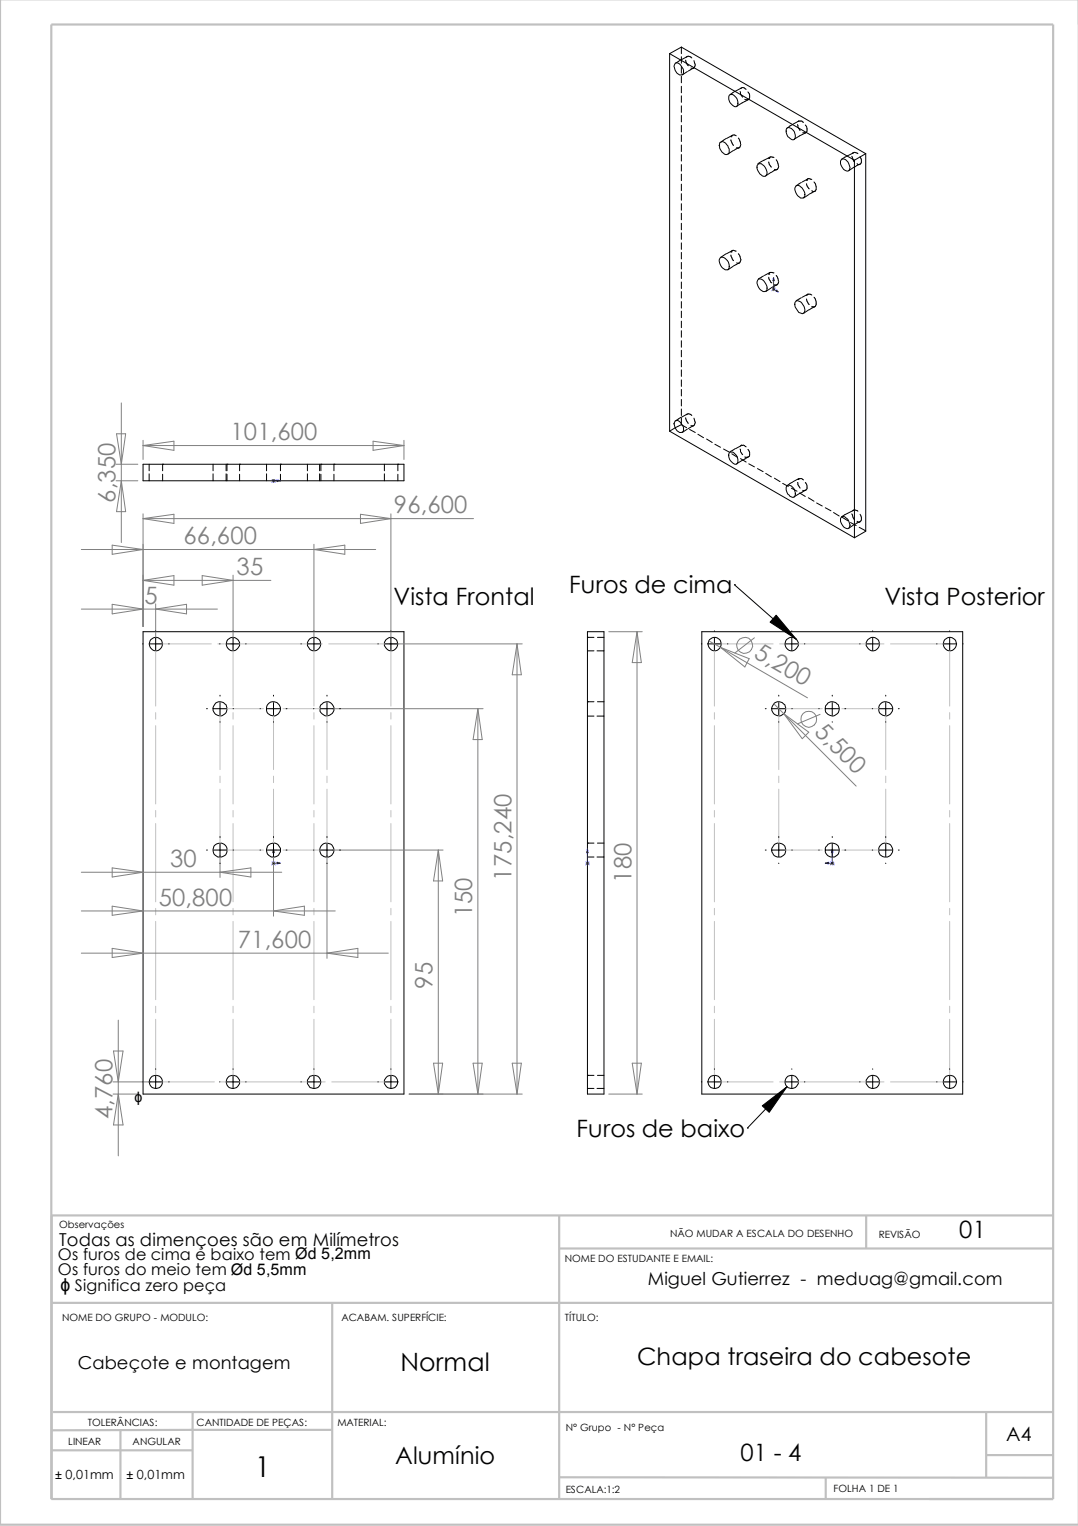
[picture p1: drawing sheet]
<svg xmlns="http://www.w3.org/2000/svg" width="210mm" height="297mm" viewBox="0 0 210 297" stroke-linecap="round" stroke-linejoin="round" font-family="sans-serif">
<g fill="none" stroke="#c0c0c0" stroke-width=".42">
<path d="M0 0v296.8h210M10 4.8h195.1v287h-195.1zM108.9 236.6v55.3M168.7 236.5v6.4M205.1 236.6h-195v55.3M10.1 253.6h195M64.7 253.6v38.3M108.9 243h96.2M10.3 274.9h194.8M23.5 278.4v13.2M37.2 278.3h27.4M37.5 274.9v17"/>
<path d="M37.5 278.3l-27.5 .1M192 274.8v12.8M10.2 282.3h27.3M108.9 287.6h96.2M160.8 287.6v4.2M192 283.2h13.1"/>
</g>
<g fill="none" stroke="#000" stroke-width=".19">
<path d="M130.4 10.4l36 20.8M130.4 10.4v73.5M131.5 12.3a1.07 1.07 0 0 1 1.3 .9 .79 .79 0 0 1 .3 .9 .79 .79 0 0 1-.8 .5 1.76 1.76 0 0 1-.9-2.1zM132.6 11.6l-1 .7M132.7 9.2v1.2M132.7 11v1.3M132.7 13v1.3M132.7 14.8v1.3M132.7 16.8v1.3M132.7 18.7v1.2M132.7 9.2l-2.3 1.2M132.7 9.2l35.9 20.7"/>
<path d="M133.5 11.7l.1 .4 .4 .7M133.6 11.1a.75 .75 0 0 1 1.1 .2M133.8 11l-1.1 .6M133.9 13.9l-1.1 .7M135 13.2l-1 .6M135.1 11.8l.3 .8-.1 .3-.3 .4-.5-.1M142.1 18.5a1.31 1.31 0 0 1 1.6 1.3 .65 .65 0 0 1-.3 1 .65 .65 0 0 1-.9-.5 1.44 1.44 0 0 1-.4-1.8zM143.2 17.7l-1 .7M144.1 17.8l.1 .5 .4 .6M144.2 17.2l.5-.2 .6 .4M144.4 17.1l-1.1 .6M145.6 17.9a1.15 1.15 0 0 1 .3 1.3l-.4 .2-.5-.1"/>
<path d="M145.7 19.4l-2.3 1.3M132.7 20.6v1.3M132.7 22.5v1.2M132.7 24.4v1.3M132.7 26.3v1.2M132.7 28.2v1.3M132.7 30.1v1.3M132.7 32v1.3M132.7 33.9v1.3M132.7 35.8v1.3M132.7 37.7v1.3M132.7 39.7v1.2"/>
<path d="M140.1 27.8l.2-.1a.84 .84 0 0 1 1.2 .4l.5 .9a.7 .7 0 0 1-.2 .9 .7 .7 0 0 1-.9-.1 1.81 1.81 0 0 1-.8-2zM141.4 27l-1 .6M142.3 26.6h.1M142.3 27.2l.5 1.1M142.6 26.4l-.3 .2M142.6 26.4l.4-.1 .3 .1M142.6 26.4l-1.1 .6M142.7 29.3l-1 .7M143.8 26.9l.4 1.2M143.9 28.7l-1.1 .6M144.3 28.1l-.3 .6h-.6M147.5 32.1l.3-.2a1.72 1.72 0 0 1 1.6 1.6 .63 .63 0 0 1-.3 .8 .63 .63 0 0 1-.8-.2 1.74 1.74 0 0 1-.8-2z"/>
<path d="M149.7 30.8h.1M149.7 31.5l.1 .4 .4 .6M149.8 30.7l-.1 .1M150.1 33.6l-1 .6M150.7 30.7l-.6-.2-2.5 1.4M151.1 31.1l.5 1.2M151.3 33l-1.1 .6M151.6 32.4l-.2 .6h-.6M153.2 24.9a1.49 1.49 0 0 1 1.7 1.9 .54 .54 0 0 1-.5 .4 .54 .54 0 0 1-.6-.2 1.63 1.63 0 0 1-.6-2.1zM154.3 24.2l-1 .7M154.9 36.3a1.05 1.05 0 0 1 1.6 .7l.1 .4a.73 .73 0 0 1-.1 1 .73 .73 0 0 1-1.1-.2 1.73 1.73 0 0 1-.5-1.9zM155.3 24.2l.1 .6 .4 .6"/>
<path d="M155.5 23.6l-.1 .1M155.5 23.6h.6l.4 .2M155.5 23.6l-1.1 .6M156 35.5l-1 .7M156.3 25.9h.6M156.8 24.3a1.11 1.11 0 0 1 .1 1.6M156.9 25.9l-2.3 1.2M157.1 35.1h.1M157.1 35.8v.4l.5 .6M157.3 34.8l-1.1 .6M157.5 37.9l-1 .7M158.1 34.9l-.6-.2-.4 .4"/>
<path d="M158.5 35.4l.2 .4 .2 .7M158.7 37.2l-1.1 .6M158.9 36.6l-.2 .6-.4 .1-.2-.2M163.9 31a1.18 1.18 0 0 1 1.5 1.1 .75 .75 0 0 1-.5 1.2 1.79 1.79 0 0 1-1.2-2.1zM165.9 30.4l.5 1.1M165.9 29.8l.6-.1 .5 .2M166.2 29.7l-2.4 1.3M166.3 32.5l-1 .7M166.4 31.2v73.5M167.5 30.5a1.12 1.12 0 0 1-.1 1.5l-.5-.1M167.5 31.9l-1.1 .6M168.6 29.9v73.5l-2.2 1.3"/>
<path d="M168.6 29.9l-2.2 1.3M132.7 41.5v1.3M132.7 43.5v1.2M132.7 45.3v1.3M132.7 47.3v1.2M132.7 49.1v1.3M132.7 51.1v1.3M132.7 52.9v1.3M132.7 54.9v1.3M132.7 56.8v1.2M132.7 58.7v1.3M140.4 50.1a1.67 1.67 0 0 1 1.4 2.3 1.41 1.41 0 0 1-1.7-1.2 .85 .85 0 0 1 .3-1.1z"/>
<path d="M141.4 49.4l-1 .7M142.3 49.1h.1M142.3 49.6l.5 1.1M142.6 48.8l-.3 .3M142.6 48.8l.1-.1 .6 .2M142.6 48.8l-1.1 .6M142.7 51.8l-1 .7M143.8 49.4l.3 .6a.81 .81 0 0 1-.4 1.3l-.3-.1M143.9 51.2l-1.1 .6M147.7 54.3a1.84 1.84 0 0 1 1.6 2.3 .99 .99 0 0 1-1.6-.6l-.3-.9 .1-.5zM148.7 53.7l-1 .6M149.7 53.4h.1"/>
<path d="M149.7 54l.1 .4 .5 .7M149.9 53l-.2 .4M149.9 53l.8 .1M149.9 53l-1.1 .6M150.1 56.1l-1 .7M151.1 53.6l.3 .4 .2 .7M151.3 55.4l-1.1 .6M151.6 54.8l-.2 .6h-.7M155 58.6a1.31 1.31 0 0 1 1.5 1l.2 .9a.57 .57 0 0 1-.3 .5 .57 .57 0 0 1-.6-.1 2.05 2.05 0 0 1-.9-2.1zM156 57.9l-1 .6M157.1 58.2v.4l.5 .7M157.3 57.3l-.2 .2"/>
<path d="M157.3 57.3l.8 .1M157.3 57.3l-1.1 .6M158.5 57.9l.2 .3a1.31 1.31 0 0 1-.1 1.5l-.5-.1M158.7 59.7l-1.1 .6M132.7 60.6v1.2M132.7 62.5v1.3M132.7 64.4v1.2M132.7 66.3v1.3M132.7 68.2v1.3M132.7 70.1v1.3M132.7 72v1.3M132.7 73.9v1.3"/>
<path d="M132.7 75.8v1.3M132.7 77.8v1.2M132.7 79.6v1.3M157.5 60.3l-1 .7M27.9 90.4h50.8v3.2h-50.8zM29 90.4v1.2M29 92.2v1.4M31.7 90.4h.1M31.7 90.4v1.2M31.7 92.3v1.3M41.5 90.4v1.2M41.5 92.2v1.4"/>
<path d="M44 90.4v1.2M44 92.2v1.4M44.2 90.4h.1M44.2 90.4v1.2M44.2 92.3v1.3M46.7 90.4h.1M46.7 90.4v1.2M46.7 92.3v1.3M51.9 90.4v1.2M51.9 92.2v1.4M54.6 90.4h.1M54.6 90.4v1.2"/>
<path d="M54.6 92.3v1.3M59.9 90.4v1.2M59.9 92.2v1.4M62.2 90.4v1.2M62.2 92.2v1.4M62.5 90.4h.1M62.5 90.4v1.2M62.5 92.3v1.3M65 90.4h.1M65 90.4v1.2M65 92.3v1.3M74.8 90.4v1.2"/>
<path d="M74.8 92.2v1.4M77.5 90.4h.1M77.5 90.4v1.2M77.5 92.3v1.3M130.4 83.9l36 20.8M131.5 81.9a1.07 1.07 0 0 1 1.3 .8 .79 .79 0 0 1 .3 1 .79 .79 0 0 1-.8 .5 1.76 1.76 0 0 1-.9-2.1zM132.6 81.2l-1 .7M132.7 81.4v1.3M132.7 82.7l-2.3 1.2M132.7 82.7l1 .6M133.5 81.3l.1 .4 .4 .7M133.6 80.7a.75 .75 0 0 1 1.1 .2"/>
<path d="M133.8 80.6l-1.1 .6M133.9 83.5l-1.1 .7M134.3 83.6l1.1 .6M135 82.8l-1 .6M135.1 81.4l.3 .8-.1 .3-.3 .4-.5-.1M135.9 84.5l1.1 .7M137.6 85.5l1.1 .6M139.2 86.5l1.1 .6M140.9 87.4l1.1 .6M142 88.2l.1-.1a1.31 1.31 0 0 1 1.6 1.3 .65 .65 0 0 1-.3 1 .65 .65 0 0 1-.9-.5l-.4-.5-.2-.5zM142.5 88.3l1.1 .7M143.2 87.3l-1 .6"/>
<path d="M144.1 87.4l.1 .5 .4 .6M144.2 89.3l1.1 .6M144.2 86.8l.2-.2h.3l.6 .4M144.4 86.7l-1.1 .6M145.6 87.5a1.15 1.15 0 0 1 .3 1.3l-.4 .2-.5-.1M145.7 88.9l-2.3 1.4M145.8 90.3l1.1 .6M147.5 91.2l1.1 .6M149.1 92.1l1.1 .7M150.8 93.1l1.1 .7M152.4 94.1l1.1 .6M153.2 94.5a1.49 1.49 0 0 1 1.7 1.9 .58 .58 0 0 1-.5 .4 .58 .58 0 0 1-.6-.2 1.78 1.78 0 0 1-.6-2.1z"/>
<path d="M154.1 95l1.1 .6M154.3 93.8l-1 .7M155.3 93.9l.1 .4 .4 .7M155.4 93.3h.1M155.4 93.3a.73 .73 0 0 1 1.1 .1M155.5 93.2l-1.1 .6M155.7 96l1.1 .6M156.8 93.9a1.11 1.11 0 0 1 .1 1.5h-.6M156.9 95.4l-2.3 1.3M157.4 96.9l1.1 .7M159 97.9l1.1 .6M160.7 98.8l1.1 .6"/>
<path d="M162.3 99.8l1.1 .6M166.1 99.3l-.1 .1M167 99.5l-.7-.2-2.5 1.3M143 113.8h.1M143 113.8l12 10.6M163.7 100.8a.54 .54 0 0 1 1 0 1.75 1.75 0 0 1 .7 1.9 1.01 1.01 0 0 1-1.5-.6l-.2-.6zM164 100.7l1.1 .7M165.6 101.7l1.1 .6M165.9 100l.5 1.1M166.3 102.1l-1 .7M167.3 102.6l1.3 .7M167.5 100.1a1.12 1.12 0 0 1-.1 1.5l-.5-.1"/>
<path d="M167.5 101.5l-1.1 .6M27.8 125.3h.1M27.9 123h50.8v90h-50.8zM29.1 125.3h2.5M30.3 122.8v.1M30.3 124.1v2.5M32.9 125.3h.1M40.2 138h.2M41.6 138h2.5M42.8 125.3h.1M42.8 135.3v.2M42.8 136.8v2.4"/>
<path d="M44.1 125.3h2.5M45.4 138h.1M45.4 122.8v.1M45.4 124.1v2.5M47.8 125.3h.1M50.6 138h.1M52 138h2.5M53.3 135.3v.2M53.3 136.8v2.4M55.7 138h.2M58.6 125.3h.1M59.9 125.3h2.5"/>
<path d="M61 138h.1M61.1 122.8v.1M61.1 124.1v2.5M62.4 138h2.5M63.7 135.3v.2M63.7 136.8v2.4M66.1 138h.2M73.6 125.3h.1M74.9 125.3h2.5M76.1 122.8v.1M76.1 124.1v2.5M114.4 124.1h.1"/>
<path d="M114.4 136.6h.1M114.4 124.1h1.3M114.4 126.7h1.3M114.4 136.6h1.3M114.4 139.4h1.3M114.4 123h3.2v90h-3.2zM116.2 126.7h1.4M116.2 139.4h1.4M116.3 124.1h1.3M116.3 136.6h1.3M136.6 125.3h.1M136.7 123h50.8v90h-50.8z"/>
<path d="M137.9 125.3h2.5M139.1 122.8v.1M139.1 124.1v2.5M141.6 125.3h.1M149 138h.2M150.4 138h2.5M151.6 135.3v.2M151.6 136.8v2.4M152.9 125.3h2.5M154.2 138h.1M154.2 122.8v.1M154.2 124.1v2.5"/>
<path d="M156.6 125.3h.1M159.4 138h.1M160.8 138h2.5M162.1 135.3v.2M162.1 136.8v2.4M164.5 138h.2M167.4 125.3h.1M168.7 125.3h2.5M169.8 138h.1M169.9 122.8v.1M169.9 124.1v2.5M171.2 138h2.5"/>
<path d="M172.5 135.3v.2M172.5 136.8v2.4M174.9 138h.2M182.4 125.3h.1M183.7 125.3h2.5M184.9 122.8v.1M184.9 124.1v2.5M187.5 125.3h.1M42.8 140.5v.1M53.3 140.5v.1M63.7 140.5v.1M151.6 140.5v.1"/>
<path d="M162.1 140.5v.1M172.5 140.5v.1M40.2 165.5h.2M41.6 165.5h2.5M42.8 162.8v.2M42.8 164.2v2.5M42.8 168v.1M45.4 165.5h.1M50.6 165.5h.1M52 165.5h2.5M53.3 162.8v.2M53.3 164.2v2.5"/>
<path d="M53.3 168v.1M55.7 165.5h.2M61 165.5h.1M62.4 165.5h2.5M63.7 162.8v.2M63.7 164.2v2.5M63.7 168v.1M66.1 165.5h.2M114.4 164.1h.1M114.4 164.1h1.3M114.4 166.8h1.3M116.2 166.8h1.4"/>
<path d="M116.3 164.1h1.3M149 165.5h.2M150.4 165.5h2.5M151.6 162.8v.2M151.6 164.2v2.5M151.6 168v.1M154.2 165.5h.1M159.4 165.5h.1M160.8 165.5h2.5M162.1 162.8v.2M162.1 164.2v2.5M162.1 168v.1"/>
<path d="M164.5 165.5h.2M169.8 165.5h.1M171.2 165.5h2.5M172.5 162.8v.2M172.5 164.2v2.5M172.5 168v.1M174.9 165.5h.2M27.8 210.6h.1M29.1 210.6h2.5M30.3 208.1h.1M30.3 209.3v2.6M32.9 210.6h.1"/>
<path d="M42.8 210.6h.1M44.1 210.6h2.5M45.4 208.1h.1M45.4 209.3v2.6M47.8 210.6h.1M58.6 210.6h.1M59.9 210.6h2.5M61.1 208.1h.1M61.1 209.3v2.6M73.6 210.6h.1M74.9 210.6h2.5M76.1 208.1h.1"/>
<path d="M76.1 209.3v2.6M114.4 209.3h.1M114.4 209.3h1.3M114.4 211.9h1.3M116.2 211.9h1.4M116.3 209.3h1.3M136.6 210.6h.1M137.9 210.6h2.5M139.1 208.1h.1M139.1 209.3v2.6M141.6 210.6h.1M145.5 219.6h.1"/>
<path d="M152.9 210.6h2.5M153.2 211.5l-7.7 8.1M154.2 208.1h.1M154.2 209.3v2.6M156.6 210.6h.1M167.4 210.6h.1M168.7 210.6h2.5M169.9 208.1h.1M169.9 209.3v2.6M182.4 210.6h.1M183.7 210.6h2.5M184.9 208.1h.1"/>
<path d="M184.9 209.3v2.6M187.5 210.6h.1"/>
<circle cx="30.4" cy="125.4" r="1.3"/>
<circle cx="42.8" cy="138" r="1.36"/>
<circle cx="45.4" cy="125.4" r="1.3"/>
<circle cx="53.3" cy="138" r="1.36"/>
<circle cx="61.2" cy="125.4" r="1.3"/>
<circle cx="63.7" cy="138" r="1.36"/>
<circle cx="76.1" cy="125.4" r="1.3"/>
<circle cx="139.1" cy="125.4" r="1.3"/>
<circle cx="151.6" cy="138" r="1.36"/>
<circle cx="154.1" cy="125.4" r="1.3"/>
<circle cx="162.1" cy="138" r="1.36"/>
<circle cx="170" cy="125.4" r="1.3"/>
<circle cx="172.5" cy="138" r="1.36"/>
<circle cx="184.9" cy="125.4" r="1.3"/>
<circle cx="42.8" cy="165.5" r="1.36"/>
<circle cx="53.2" cy="165.5" r="1.36"/>
<circle cx="63.6" cy="165.5" r="1.39"/>
<circle cx="151.6" cy="165.5" r="1.36"/>
<circle cx="162.1" cy="165.5" r="1.36"/>
<circle cx="172.5" cy="165.5" r="1.36"/>
<circle cx="30.3" cy="210.6" r="1.3"/>
<circle cx="45.3" cy="210.6" r="1.3"/>
<circle cx="61.2" cy="210.6" r="1.32"/>
<circle cx="76.2" cy="210.6" r="1.3"/>
<circle cx="139.1" cy="210.6" r="1.3"/>
<circle cx="154.1" cy="210.6" r="1.3"/>
<circle cx="170" cy="210.6" r="1.3"/>
<circle cx="184.9" cy="210.6" r="1.3"/>
</g>
<g fill="#00f" stroke="#00f" stroke-width=".19">
<path d="M53.9 93.4l.7 .2-.7 .2z"/>
<path d="M114.4 165.3l.2 .7h-.4z"/>
<path d="M151.2 56.4l.4 .4-.6-.1z"/>
<path d="M150.6 54l.2 .6h-.3z"/>
<path d="M53.9 167.8l.7 .2-.7 .2z"/>
<path d="M53.3 165.3l.1 .7h-.3z"/>
<path d="M160.7 168l.7-.2v.4z"/>
<path d="M162.1 165.3l.1 .7h-.3z"/>
</g>
<g fill="none" stroke="#00f" stroke-width=".19">
<path d="M150.4 56.2h.6M150.4 56l.6 .6M150.6 56.2l1 .6M150.6 54v2.6M150.9 56l-.6 .6M53 93.6h1.6M53 93.3l.6 .6M53.3 93.6h.1M53.3 93.3v.6M53.5 93.3l-.6 .6M53 168h1.6M53 167.8l.6 .5"/>
<path d="M53.3 165.3v3M53.5 167.8l-.6 .5M114.1 168h.6M114.1 167.8l.6 .5M114.4 168h.1M114.4 165.3v3M114.6 167.8l-.6 .5M160.7 168h1.7M161.8 167.8l.6 .5M162.1 165.3v3M162.3 167.8l-.6 .5"/>
</g>
<g fill="none" stroke="#c0c0c0" stroke-width=".19">
<path d="M30.3 138.7v1.3M41.1 125.3h-10.8v12.1M42.4 125.3h1.3M45 125.3h15.2M45.4 125.3v12.1M45.4 138.7v1.3M51.3 138h-8.5v11.8M52.6 138h1.2M53.3 138v11.8M55.1 138h8.6v11.8M61.1 125.3v12.1M61.1 138.7v1.3"/>
<path d="M61.5 125.3h1.2M64 125.3h12.1v12.1M76.1 138.7v1.3M139.1 138.7v1.3M150.5 125.3h-11.4v12.1M151.8 125.3h1.3M154.3 125.3h15.3M160.1 138h-8.5v11.8M161.4 138h1.2M163.9 138h8.6v11.8M170.9 125.3h1.2M173.4 125.3h11.5v12.1"/>
<path d="M184.9 138.7v1.3M30.3 141.3v15.2M30.3 157.8v1.2M42.8 153.6v11.9h8.5M42.8 151.1v1.2M45.4 141.3v15.2M45.4 157.8v1.2M53.3 151.1v1.2M53.3 153.6v11.9M61.1 141.3v15.2M61.1 157.8v1.2M63.7 153.6v11.9h-8.6"/>
<path d="M63.7 151.1v1.2M76.1 141.3v15.2M76.1 157.8v1.2M139.1 141.3v15.2M139.1 157.8v1.2M151.6 153.6v11.9h8.5M151.6 151.1v1.2M172.5 153.6v11.9h-8.6M172.5 151.1v1.2M184.9 141.3v15.2M184.9 157.8v1.2M30.3 160.3v15.2"/>
<path d="M30.3 176.8v1.3M30.3 179.4v15.2M45.4 160.3v15.2M45.4 176.8v1.3M45.4 179.4v15.2M52.6 165.5h1.2M61.1 160.3v15.2M61.1 176.8v1.3M61.1 179.4v15.2M76.1 160.3v15.2M76.1 176.8v1.3M76.1 179.4v15.2"/>
<path d="M139.1 160.3v15.2M139.1 176.8v1.3M139.1 179.4v15.2M161.4 165.5h1.2M184.9 160.3v15.2M184.9 176.8v1.3M184.9 179.4v15.2M30.3 198.4v12.2h11.4M30.3 195.9v1.2M45.4 195.9v1.2M45.4 198.4v12.2M61.1 195.9v1.2"/>
<path d="M61.1 198.4v12.2M76.1 198.4v12.2h-11.5M76.1 195.9v1.2M139.1 198.4v12.2h11.4M139.1 195.9v1.2M184.9 198.4v12.2h-11.5M184.9 195.9v1.2M43 210.6h1.3M45.6 210.6h15.2M62.1 210.6h1.2M151.8 210.6h1.3M154.3 210.6h15.3"/>
<path d="M170.9 210.6h1.2"/>
</g>
<g fill="none" stroke="#808080" stroke-width=".19">
<path d="M23.6 78.4v27.2M22.6 90.4h4.2M22.6 93.6h4.2M22.7 84.4h1.8l-.9 6zM23.6 93.6l.9 6h-1.8zM27.9 85.7v3.7M27.9 86.7l6-.8v1.8zM27.9 86.7h50.8M72.6 85.9l6.1 .8-6.1 1zM78.7 85.7v3.7M15.8 118.6h26.5M15.8 107h57.4"/>
<path d="M21.8 117.6l6.1 1-6.1 .9zM21.8 106.1l6.1 .9-6.1 .9zM27.9 100v21.9M27.9 113h24.8M27.9 113l6-1v1.9zM27.9 101l6-.9v1.8zM27.9 101h64.3M30.3 117.5v6.8M30.3 118.6l6-1v1.9zM39.4 112l6 1-6 .9zM45.4 112v12.3M61.1 105.9v18.4"/>
<path d="M61.1 107l6-.9v1.8zM70.2 100.1l5.9 .9-5.9 .9zM76.1 100v24.3M64.7 138h29.4M75.9 125.3h25.8M93 138v75M93 138l.9 6h-1.8zM100.7 125.3v87.7M100.7 125.3l.8 6h-1.8zM118.5 123h6.6M124 123v90M124 123l.9 6h-1.8z"/>
<path d="M138 124.7l2.3 1.3M140.3 126l16.9 9.8M140.3 126l5.6 2.2-.9 1.6zM146.9 124.1l-3.8 3M150.7 137l16 16M152.7 139l4.8 3.5-1.3 1.3zM159.7 139.1l-4.4 1.8M15.8 169.8h39.1M15.8 177.3h49.5M21.8 168.9l6.1 .9-6.1 .9zM21.8 176.4l6.1 .9-6.1 .9zM42.8 166.5v4.3"/>
<path d="M42.8 169.8l6.1-.9v1.8zM53.3 166.5v11.8M53.3 177.3l6-.9v1.8zM63.7 166.5v20M64.7 165.5h21.6M85.3 165.5v47.5M85.3 165.5l.9 6h-1.8zM15.8 185.5h59.8M21.8 184.6l6.1 .9-6.1 .9zM23 198.6v26.4M63.7 185.5l6-.9v1.8zM22 213h4.8"/>
<path d="M22 210.6h7.4M22.1 204.6h1.9l-1 6zM23 213l1 6h-1.9zM79.7 213h22M84.4 207h1.8l-.9 6zM92.1 207h1.8l-.9 6zM99.7 207h1.8l-.8 6zM118.5 213h6.6M123.1 207h1.8l-.9 6z"/>
<circle cx="145" cy="125.6" r="1.55"/>
<circle cx="157.5" cy="140" r="1.54"/>
</g>
<path d="M151.1 119.7l3.9 4.7-5.1-3.3zM148.4 215.3l4.8-3.8-3.4 5z" fill="#000" stroke="#000" stroke-width=".19"/>
<text font-size="5.6" x="49.6" y="287.5">1</text>
<text font-size="4.9" x="78" y="266.8">Normal</text>
<g font-size="4.7" fill="#808080">
<text x="44.9" y="85.7">101,600</text>
<text x="22.5" y="97.8" transform="rotate(-90 22.5 97.8)">6,350</text>
<text x="76.7" y="99.9">96,600</text>
<text x="35.7" y="105.9">66,600</text>
<text x="46.1" y="112">35</text>
<text x="28.1" y="117.5">5</text>
<text x="146.6" y="127.9" transform="rotate(30 146.6 127.9)">5,200</text>
<text x="158.4" y="142.6" transform="rotate(45 158.4 142.6)">5,500</text>
<text x="33.1" y="168.8">30</text>
<text x="99.6" y="171.4" transform="rotate(-90 99.6 171.4)">175,240</text>
<text x="122.9" y="171.8" transform="rotate(-90 122.9 171.8)">180</text>
<text x="30.9" y="176.3">50,800</text>
<text x="91.9" y="178.6" transform="rotate(-90 91.9 178.6)">150</text>
<text x="46.3" y="184.5">71,600</text>
<text x="84.2" y="192.5" transform="rotate(-90 84.2 192.5)">95</text>
<text x="21.9" y="217.9" transform="rotate(-90 21.9 217.9)">4,760</text>
</g>
<g font-size="4.7">
<text x="76.6" y="117.7">Vista Frontal</text>
<text x="110.8" y="115.5">Furos de cima</text>
<text x="172.2" y="117.7">Vista Posterior</text>
<text x="112.3" y="221.3">Furos de baixo</text>
<text x="186.8" y="240.9">01</text>
<text x="124" y="265.8">Chapa traseira do cabesote</text>
<text x="77" y="285">Alumínio</text>
<text x="144.2" y="284.3">01 - 4</text>
</g>
<text font-size="3.8" x="195.9" y="280.4">A4</text>
<g font-size="3.5">
<text x="11.5" y="242.5">Todas as dimençoes são em Milímetros</text>
<text x="11.8" y="251.2">ɸ Significa zero peça</text>
<text x="126.2" y="250.2">Miguel Gutierrez - meduag@gmail.com</text>
<text x="15.2" y="266.6">Cabeçote e montagem</text>
</g>
<g font-size="3.1">
<text x="11.3" y="245.2">Os furos de cima e baixo tem Ød 5,2mm</text>
<text x="11.3" y="248.2">Os furos do meio tem Ød 5,5mm</text>
</g>
<text font-size="2.8" x="26.2" y="214.6">ɸ</text>
<g font-size="2.5">
<text x="10.8" y="287.8">± 0,01mm</text>
<text x="24.6" y="287.8">± 0,01mm</text>
</g>
<g font-size="1.9">
<text x="11.5" y="239.1">Observações</text>
<text x="110" y="245.6">NOME DO ESTUDANTE E EMAIL:</text>
<text x="130.5" y="240.8">NÃO MUDAR A ESCALA DO DESENHO</text>
<text x="171.1" y="241.1">REVISÃO</text>
<text x="12.1" y="257.1">NOME DO GRUPO - MODULO:</text>
<text x="66.5" y="257.1">ACABAM. SUPERFÍCIE:</text>
<text x="110" y="257.2">TÍTULO:</text>
<text x="13.3" y="281.2">LINEAR</text>
<text x="17.1" y="277.5">TOLERÂNCIAS:</text>
<text x="25.8" y="281.2">ANGULAR</text>
<text x="38.3" y="277.5">CANTIDADE DE PEÇAS:</text>
<text x="65.7" y="277.5">MATERIAL:</text>
<text x="110.2" y="278.6">N° Grupo - N° Peça</text>
<text x="110.2" y="290.6">ESCALA:1:2</text>
<text x="162.3" y="290.4">FOLHA 1 DE 1</text>
</g>
</svg>
